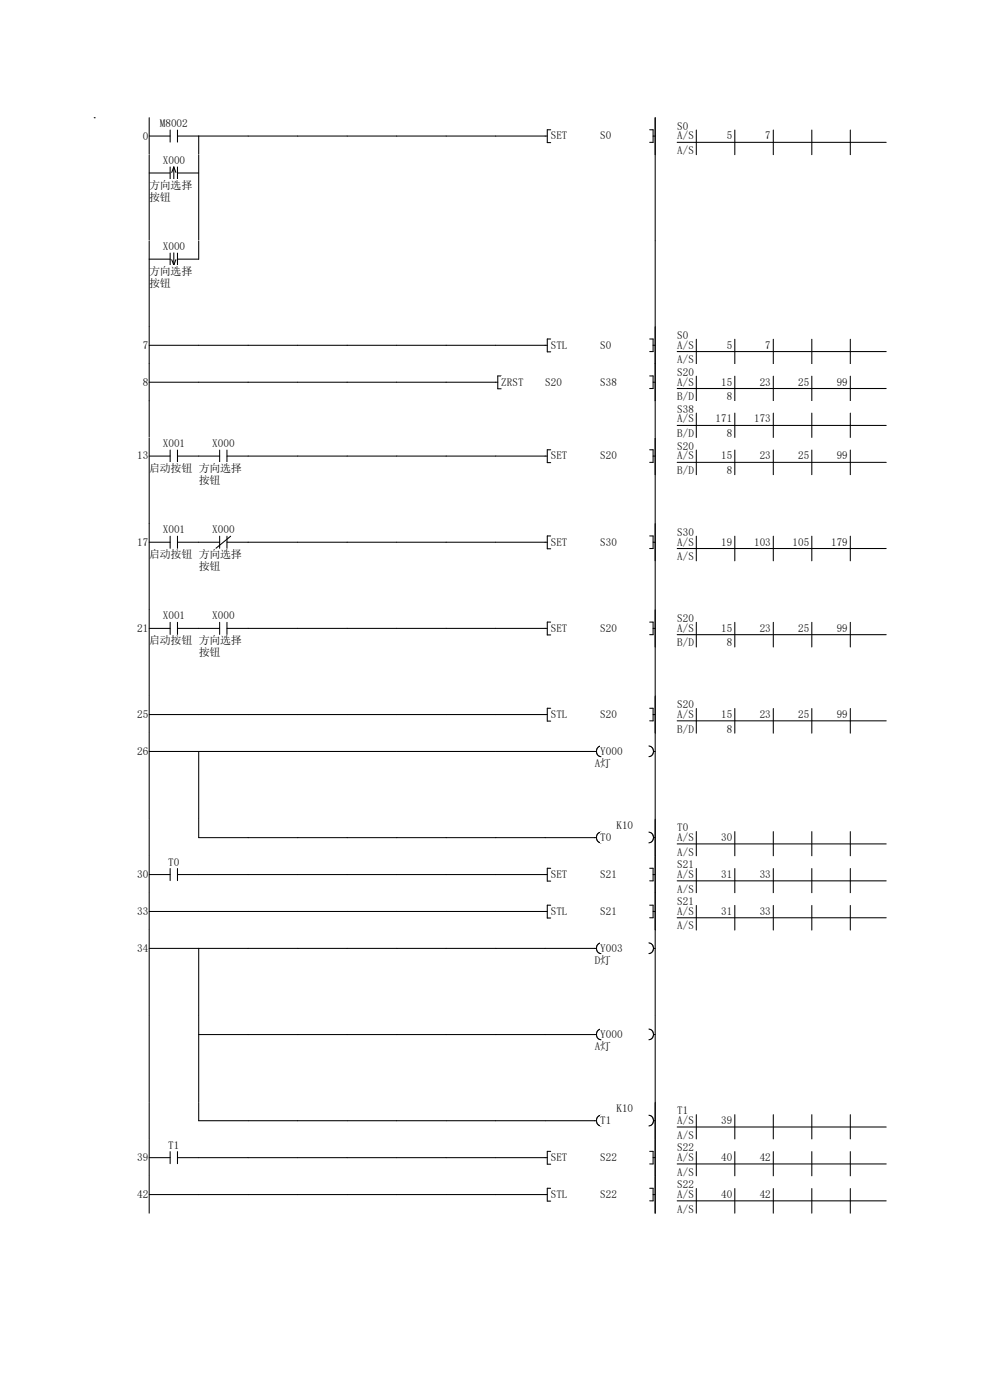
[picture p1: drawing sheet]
<svg xmlns="http://www.w3.org/2000/svg" width="210mm" height="297mm" viewBox="0 0 210 297" stroke-linecap="round" stroke-linejoin="round" font-family="sans-serif">
<path d="M31.6 28.9h4.5M31.6 25v7.8M36.1 27.6v2.5M37.7 28.9h78.4M37.7 27.6v2.5M42.2 28.9v3.9M116.8 27.5h-.7v2.8h.7" fill="none" stroke="#070000" stroke-width=".22"/>
<g fill="#fff">
<path d="M116.8 27.6h3.6v2.3h-3.6z"/>
<path d="M127.3 27.6h2.5v2.3h-2.5z"/>
</g>
<path d="M137.8 27.5h.7v2.7h-.7M138.5 28.9h.5M139 25v7.8M143.7 30.2h44.3M147.7 27.6v5.2M155.9 27.6v5.2M164 27.6v5.2M172.2 27.6v5.2M180.4 27.6v5.2" fill="none" stroke="#070000" stroke-width=".22"/>
<g fill="#fff">
<path d="M143.7 25.5h2.4v2.4h-2.4z"/>
<path d="M143.7 27.6h3.6v2.3h-3.6z"/>
<path d="M143.7 30.7h3.6v2.3h-3.6z"/>
<path d="M148.3 27.6h7.1v2.3h-7.1z"/>
<path d="M156.4 27.6h7.2v2.3h-7.2z"/>
</g>
<path d="M139 25v7.8" fill="none" stroke="#070000" stroke-width=".22"/>
<g fill="#fff">
<path d="M20 32.9h106.2v18.2h-106.2z" fill-rule="evenodd"/>
<path d="M126.2 32.9h12.8v18.2h-12.8zM34.5 32.8h4.8v2.3h-4.8z" fill-rule="evenodd"/>
</g>
<path d="M31.6 36.7h4.5M36.1 35.4v2.6M36.9 35.4v2.6M36.9 35.4l.4 1.2M36.9 35.4l-.5 1.2M37.7 36.7h4.5M37.7 35.4v2.6" fill="none" stroke="#070000" stroke-width=".22"/>
<g fill="#fff">
<path d="M31.7 38h9.2v2.3h-9.2z"/>
<path d="M31.7 40.6h4.6v2.4h-4.6z"/>
</g>
<path d="M31.6 32.8v18.3M42.2 32.8v18.3M139 32.8v18.3" fill="none" stroke="#070000" stroke-width=".22"/>
<g fill="#fff">
<path d="M20 51.1h106.2v18.3h-106.2z" fill-rule="evenodd"/>
<path d="M126.2 51.1h12.8v18.3h-12.8zM34.5 51.1h4.8v2.3h-4.8z" fill-rule="evenodd"/>
</g>
<path d="M31.6 55h4.5M36.1 53.7v2.6M36.4 55.1l.5 1.2M36.9 53.6v2.7M37.3 55.1l-.4 1.2M37.7 55h4.5M37.7 53.7v2.6" fill="none" stroke="#070000" stroke-width=".22"/>
<g fill="#fff">
<path d="M31.7 56.3h9.2v2.3h-9.2z"/>
<path d="M31.7 58.9h4.6v2.4h-4.6z"/>
</g>
<path d="M31.6 51.1v18.3M42.2 51.1v3.9M139 51.1v18.3" fill="none" stroke="#070000" stroke-width=".22"/>
<g fill="#fff">
<path d="M20 69.4h119v7.8h-119z" fill-rule="evenodd"/>
<path d="M139 69.4h49v7.8h-49zM30.3 72h1.2v2.3h-1.2z" fill-rule="evenodd"/>
</g>
<path d="M31.6 73.3h84.5M31.6 69.4v7.8M116.8 71.9h-.7v2.7h.7" fill="none" stroke="#070000" stroke-width=".22"/>
<g fill="#fff">
<path d="M116.8 72h3.6v2.3h-3.6z"/>
<path d="M127.3 72h2.5v2.3h-2.5z"/>
</g>
<path d="M137.8 71.9h.7v2.7h-.7M138.5 73.3h.5M139 69.4v7.8M143.7 74.6h44.3M147.7 72v5.2M155.9 72v5.2M164 72v5.2M172.2 72v5.2M180.4 72v5.2" fill="none" stroke="#070000" stroke-width=".22"/>
<g fill="#fff">
<path d="M143.7 69.9h2.4v2.4h-2.4z"/>
<path d="M143.7 72h3.6v2.3h-3.6z"/>
<path d="M143.7 75.1h3.6v2.3h-3.6z"/>
<path d="M148.3 72h7.1v2.3h-7.1z"/>
<path d="M156.4 72h7.2v2.3h-7.2z"/>
</g>
<path d="M139 69.4v7.8" fill="none" stroke="#070000" stroke-width=".22"/>
<path d="M20 77.2h168v7.8h-168z" fill-rule="evenodd" fill="#fff"/>
<path d="M30.3 79.8h1.2v2.3h-1.2z" fill="#fff"/>
<path d="M31.6 77.2v7.8M106.3 79.8h-.7v2.7h.7M31.6 81.1h74" fill="none" stroke="#070000" stroke-width=".22"/>
<g fill="#fff">
<path d="M106.3 79.8h4.8v2.3h-4.8z"/>
<path d="M115.7 79.8h3.6v2.3h-3.6z"/>
<path d="M127.3 79.8h3.6v2.3h-3.6z"/>
</g>
<path d="M137.8 79.8h.7v2.6h-.7M139 77.2v7.8M147.7 79.8v5.2M155.9 79.8v5.2M164 79.8v5.2M172.2 79.8v5.2M180.4 79.8v5.2M138.5 81.1h.5M143.7 82.4h44.3" fill="none" stroke="#070000" stroke-width=".22"/>
<g fill="#fff">
<path d="M143.7 77.8h3.6v2.3h-3.6z"/>
<path d="M143.7 79.8h3.6v2.3h-3.6z"/>
<path d="M143.7 82.9h3.6v2.4h-3.6z"/>
<path d="M148.3 79.8h7.1v2.3h-7.1z"/>
<path d="M156.4 79.8h7.2v2.3h-7.2z"/>
<path d="M164.6 79.8h7.1v2.3h-7.1z"/>
<path d="M172.8 79.8h7.1v2.3h-7.1z"/>
<path d="M148.3 82.9h7.1v2.4h-7.1z"/>
</g>
<path d="M139 77.2v7.8" fill="none" stroke="#070000" stroke-width=".22"/>
<path d="M139 85h44.3v7.9h-44.3z" fill="#fff"/>
<path d="M143.7 90.3h44.3M147.7 87.6v5.3M155.9 87.6v5.3M164 87.6v5.3M172.2 87.6v5.3M180.4 87.6v5.3" fill="none" stroke="#070000" stroke-width=".22"/>
<g fill="#fff">
<path d="M143.7 85.6h3.6v2.3h-3.6z"/>
<path d="M143.7 87.6h3.6v2.4h-3.6z"/>
<path d="M143.7 90.8h3.6v2.3h-3.6z"/>
<path d="M148.3 87.6h7.1v2.4h-7.1z"/>
<path d="M156.4 87.6h7.2v2.4h-7.2z"/>
<path d="M148.3 90.8h7.1v2.3h-7.1z"/>
</g>
<path d="M20 25h.1M31.6 85v7.9M139 85v7.9" fill="none" stroke="#070000" stroke-width=".22"/>
<g fill="#fff">
<path d="M20 92.9h119v18.3h-119z" fill-rule="evenodd"/>
<path d="M139 92.9h49v7.8h-49zM29.1 95.5h2.4v2.3h-2.4z" fill-rule="evenodd"/>
</g>
<path d="M34.5 92.9h4.8v2.3h-4.8z" fill="#fff"/>
<path d="M31.6 96.8h4.5M36.1 95.5v2.5M37.7 96.8h4.5M37.7 95.5v2.5" fill="none" stroke="#070000" stroke-width=".22"/>
<path d="M31.7 98.1h9.2v2.3h-9.2z" fill="#fff"/>
<path d="M31.6 92.9v18.2" fill="none" stroke="#070000" stroke-width=".22"/>
<path d="M45 92.9h4.8v2.3h-4.8z" fill="#fff"/>
<path d="M42.2 96.8h4.4M46.6 95.5v2.5M48.1 96.8h4.5M48.1 95.5v2.5" fill="none" stroke="#070000" stroke-width=".22"/>
<g fill="#fff">
<path d="M42.2 98.1h9.2v2.3h-9.2z"/>
<path d="M42.2 100.7h4.6v2.3h-4.6z"/>
</g>
<path d="M52.6 96.8h63.5M116.8 95.4h-.7v2.7h.7" fill="none" stroke="#070000" stroke-width=".22"/>
<g fill="#fff">
<path d="M116.8 95.5h3.6v2.3h-3.6z"/>
<path d="M127.3 95.5h3.6v2.3h-3.6z"/>
</g>
<path d="M137.8 95.4h.7v2.7h-.7M138.5 96.8h.5M139 92.9v18.2M143.7 98.1h44.3M147.7 95.5v5.2M155.9 95.5v5.2M164 95.5v5.2M172.2 95.5v5.2M180.4 95.5v5.2" fill="none" stroke="#070000" stroke-width=".22"/>
<g fill="#fff">
<path d="M143.7 93.4h3.6v2.4h-3.6z"/>
<path d="M143.7 95.5h3.6v2.3h-3.6z"/>
<path d="M143.7 98.6h3.6v2.3h-3.6z"/>
<path d="M148.3 95.5h7.1v2.3h-7.1z"/>
<path d="M156.4 95.5h7.2v2.3h-7.2z"/>
<path d="M164.6 95.5h7.1v2.3h-7.1z"/>
<path d="M172.8 95.5h7.1v2.3h-7.1z"/>
<path d="M148.3 98.6h7.1v2.3h-7.1z"/>
</g>
<path d="M139 92.9v7.8" fill="none" stroke="#070000" stroke-width=".22"/>
<g fill="#fff">
<path d="M20 111.2h119v18.3h-119z" fill-rule="evenodd"/>
<path d="M139 111.2h49v7.8h-49zM29.1 113.7h2.4v2.4h-2.4z" fill-rule="evenodd"/>
</g>
<path d="M34.5 111.2h4.8v2.3h-4.8z" fill="#fff"/>
<path d="M31.6 115h4.5M36.1 113.8v2.5M37.7 115h4.5M37.7 113.8v2.5" fill="none" stroke="#070000" stroke-width=".22"/>
<path d="M31.7 116.4h9.2v2.3h-9.2z" fill="#fff"/>
<path d="M31.6 111.1v18.3" fill="none" stroke="#070000" stroke-width=".22"/>
<path d="M45 111.2h4.8v2.3h-4.8z" fill="#fff"/>
<path d="M42.2 115h4.4M46.6 113.8v2.5M48.1 115h4.5M48.1 113.8v2.5M48.9 113.8l-3.1 2.5" fill="none" stroke="#070000" stroke-width=".22"/>
<g fill="#fff">
<path d="M42.2 116.4h9.2v2.3h-9.2z"/>
<path d="M42.2 119h4.6v2.3h-4.6z"/>
</g>
<path d="M52.6 115h63.5M116.8 113.7h-.7v2.7h.7" fill="none" stroke="#070000" stroke-width=".22"/>
<g fill="#fff">
<path d="M116.8 113.7h3.6v2.4h-3.6z"/>
<path d="M127.3 113.7h3.6v2.4h-3.6z"/>
</g>
<path d="M137.8 113.7h.7v2.7h-.7M138.5 115h.5M139 111.1v18.3M143.7 116.4h44.3M147.7 113.8v5.2M155.9 113.8v5.2M164 113.8v5.2M172.2 113.8v5.2M180.4 113.8v5.2" fill="none" stroke="#070000" stroke-width=".22"/>
<g fill="#fff">
<path d="M143.7 111.7h3.6v2.3h-3.6z"/>
<path d="M143.7 113.7h3.6v2.4h-3.6z"/>
<path d="M143.7 116.9h3.6v2.3h-3.6z"/>
<path d="M148.3 113.7h7.1v2.4h-7.1z"/>
<path d="M156.4 113.7h7.2v2.4h-7.2z"/>
<path d="M164.6 113.7h7.1v2.4h-7.1z"/>
<path d="M172.8 113.7h7.1v2.4h-7.1z"/>
</g>
<path d="M139 111.1v7.9" fill="none" stroke="#070000" stroke-width=".22"/>
<g fill="#fff">
<path d="M20 129.5h119v18.2h-119z" fill-rule="evenodd"/>
<path d="M139 129.5h49v7.8h-49zM29.1 132h2.4v2.4h-2.4z" fill-rule="evenodd"/>
</g>
<path d="M34.5 129.4h4.8v2.3h-4.8z" fill="#fff"/>
<path d="M31.6 133.3h4.5M36.1 132v2.6M37.7 133.3h4.5M37.7 132v2.6" fill="none" stroke="#070000" stroke-width=".22"/>
<path d="M31.7 134.7h9.2v2.3h-9.2z" fill="#fff"/>
<path d="M31.6 129.4v18.3" fill="none" stroke="#070000" stroke-width=".22"/>
<path d="M45 129.4h4.8v2.3h-4.8z" fill="#fff"/>
<path d="M42.2 133.3h4.4M46.6 132v2.6M48.1 133.3h4.5M48.1 132v2.6" fill="none" stroke="#070000" stroke-width=".22"/>
<g fill="#fff">
<path d="M42.2 134.7h9.2v2.3h-9.2z"/>
<path d="M42.2 137.2h4.6v2.4h-4.6z"/>
</g>
<path d="M52.6 133.3h63.5M116.8 132h-.7v2.7h.7" fill="none" stroke="#070000" stroke-width=".22"/>
<g fill="#fff">
<path d="M116.8 132h3.6v2.4h-3.6z"/>
<path d="M127.3 132h3.6v2.4h-3.6z"/>
</g>
<path d="M137.8 132h.7v2.6h-.7M138.5 133.3h.5M139 129.4v18.3M143.7 134.6h44.3M147.7 132v5.3M155.9 132v5.3M164 132v5.3M172.2 132v5.3M180.4 132v5.3" fill="none" stroke="#070000" stroke-width=".22"/>
<g fill="#fff">
<path d="M143.7 130h3.6v2.3h-3.6z"/>
<path d="M143.7 132h3.6v2.4h-3.6z"/>
<path d="M143.7 135.1h3.6v2.4h-3.6z"/>
<path d="M148.3 132h7.1v2.4h-7.1z"/>
<path d="M156.4 132h7.2v2.4h-7.2z"/>
<path d="M164.6 132h7.1v2.4h-7.1z"/>
<path d="M172.8 132h7.1v2.4h-7.1z"/>
<path d="M148.3 135.1h7.1v2.4h-7.1z"/>
</g>
<path d="M139 129.4v7.9" fill="none" stroke="#070000" stroke-width=".22"/>
<g fill="#fff">
<path d="M20 147.7h119v7.9h-119z" fill-rule="evenodd"/>
<path d="M139 147.7h49v7.9h-49zM29.1 150.3h2.4v2.4h-2.4z" fill-rule="evenodd"/>
</g>
<path d="M31.6 151.6h84.5M31.6 147.7v7.8M116.8 150.3h-.7v2.7h.7" fill="none" stroke="#070000" stroke-width=".22"/>
<g fill="#fff">
<path d="M116.8 150.3h3.6v2.4h-3.6z"/>
<path d="M127.3 150.3h3.6v2.4h-3.6z"/>
</g>
<path d="M137.8 150.3h.7v2.6h-.7M138.5 151.6h.5M139 147.7v7.8M143.7 152.9h44.3M147.7 150.3v5.2M155.9 150.3v5.2M164 150.3v5.2M172.2 150.3v5.2M180.4 150.3v5.2" fill="none" stroke="#070000" stroke-width=".22"/>
<g fill="#fff">
<path d="M143.7 148.3h3.6v2.3h-3.6z"/>
<path d="M143.7 150.3h3.6v2.4h-3.6z"/>
<path d="M143.7 153.4h3.6v2.3h-3.6z"/>
<path d="M148.3 150.3h7.1v2.4h-7.1z"/>
<path d="M156.4 150.3h7.2v2.4h-7.2z"/>
<path d="M164.6 150.3h7.1v2.4h-7.1z"/>
<path d="M172.8 150.3h7.1v2.4h-7.1z"/>
<path d="M148.3 153.4h7.1v2.3h-7.1z"/>
</g>
<path d="M139 147.7v7.8" fill="none" stroke="#070000" stroke-width=".22"/>
<g fill="#fff">
<path d="M20 155.6h106.2v18.2h-106.2z" fill-rule="evenodd"/>
<path d="M126.2 155.6h12.8v18.2h-12.8zM29.1 158.2h2.4v2.3h-2.4z" fill-rule="evenodd"/>
</g>
<path d="M31.6 159.4h94.9M31.6 155.5v18.3M42.2 159.4v14.4M127.5 158.3a1.15 1.15 0 0 0-1 1.1 1.15 1.15 0 0 0 1 1.1" fill="none" stroke="#070000" stroke-width=".22"/>
<path d="M127.3 158.2h4.8v2.3h-4.8z" fill="#fff"/>
<path d="M137.7 158.3a1.15 1.15 0 0 1 1 1.1 1.15 1.15 0 0 1-1 1.1M138.6 159.4h.4" fill="none" stroke="#070000" stroke-width=".22"/>
<path d="M126.2 160.7h3.5v2.4h-3.5z" fill="#fff"/>
<path d="M139 155.5v18.3" fill="none" stroke="#070000" stroke-width=".22"/>
<path d="M20 173.8h168v7.9h-168z" fill-rule="evenodd" fill="#fff"/>
<path d="M31.6 173.8v7.8M42.2 173.8v3.9h84.3M127.5 176.5a1.16 1.16 0 0 0-1 1.2 1.16 1.16 0 0 0 1 1.1" fill="none" stroke="#070000" stroke-width=".22"/>
<g fill="#fff">
<path d="M130.8 173.8h3.5v2.3h-3.5z"/>
<path d="M127.3 176.4h2.4v2.4h-2.4z"/>
</g>
<path d="M137.7 176.5a1.15 1.15 0 0 1 1 1.2 1.15 1.15 0 0 1-1 1.1M138.6 177.7h.4M139 173.8v7.8M143.7 179h44.3M147.7 176.4v5.2M155.9 176.4v5.2M164 176.4v5.2M172.2 176.4v5.2M180.4 176.4v5.2" fill="none" stroke="#070000" stroke-width=".22"/>
<g fill="#fff">
<path d="M143.7 174.4h2.4v2.3h-2.4z"/>
<path d="M143.7 176.4h3.6v2.4h-3.6z"/>
<path d="M143.7 179.5h3.6v2.4h-3.6z"/>
<path d="M148.3 176.4h7.1v2.4h-7.1z"/>
</g>
<path d="M139 173.8v7.8" fill="none" stroke="#070000" stroke-width=".22"/>
<g fill="#fff">
<path d="M20 181.7h119v7.8h-119z" fill-rule="evenodd"/>
<path d="M139 181.7h49v7.8h-49zM29.1 184.3h2.4v2.3h-2.4z" fill-rule="evenodd"/>
</g>
<path d="M35.7 181.7h2.4v2.3h-2.4z" fill="#fff"/>
<path d="M31.6 185.5h4.5M31.6 181.6v7.9M36.1 184.3v2.5M37.7 185.5h78.4M37.7 184.3v2.5M116.8 184.2h-.7v2.7h.7" fill="none" stroke="#070000" stroke-width=".22"/>
<g fill="#fff">
<path d="M116.8 184.3h3.6v2.3h-3.6z"/>
<path d="M127.3 184.3h3.6v2.3h-3.6z"/>
</g>
<path d="M137.8 184.2h.7v2.7h-.7M138.5 185.5h.5M139 181.6v7.9M143.7 186.9h44.3M147.7 184.3v5.2M155.9 184.3v5.2M164 184.3v5.2M172.2 184.3v5.2M180.4 184.3v5.2" fill="none" stroke="#070000" stroke-width=".22"/>
<g fill="#fff">
<path d="M143.7 182.2h3.6v2.3h-3.6z"/>
<path d="M143.7 184.3h3.6v2.3h-3.6z"/>
<path d="M143.7 187.4h3.6v2.3h-3.6z"/>
<path d="M148.3 184.3h7.1v2.3h-7.1z"/>
<path d="M156.4 184.3h7.2v2.3h-7.2z"/>
</g>
<path d="M139 181.6v7.9" fill="none" stroke="#070000" stroke-width=".22"/>
<g fill="#fff">
<path d="M20 189.5h119v7.8h-119z" fill-rule="evenodd"/>
<path d="M139 189.5h49v7.8h-49zM29.1 192.1h2.4v2.3h-2.4z" fill-rule="evenodd"/>
</g>
<path d="M31.6 193.4h84.5M31.6 189.5v7.8M116.8 192h-.7v2.8h.7" fill="none" stroke="#070000" stroke-width=".22"/>
<g fill="#fff">
<path d="M116.8 192.1h3.6v2.3h-3.6z"/>
<path d="M127.3 192.1h3.6v2.3h-3.6z"/>
</g>
<path d="M137.8 192h.7v2.7h-.7M138.5 193.4h.5M139 189.5v7.8M143.7 194.7h44.3M147.7 192.1v5.2M155.9 192.1v5.2M164 192.1v5.2M172.2 192.1v5.2M180.4 192.1v5.2" fill="none" stroke="#070000" stroke-width=".22"/>
<g fill="#fff">
<path d="M143.7 190h3.6v2.4h-3.6z"/>
<path d="M143.7 192.1h3.6v2.3h-3.6z"/>
<path d="M143.7 195.2h3.6v2.3h-3.6z"/>
<path d="M148.3 192.1h7.1v2.3h-7.1z"/>
<path d="M156.4 192.1h7.2v2.3h-7.2z"/>
</g>
<path d="M139 189.5v7.8" fill="none" stroke="#070000" stroke-width=".22"/>
<g fill="#fff">
<path d="M20 197.3h106.2v18.3h-106.2z" fill-rule="evenodd"/>
<path d="M126.2 197.3h12.8v18.3h-12.8zM29.1 199.9h2.4v2.4h-2.4z" fill-rule="evenodd"/>
</g>
<path d="M31.6 197.3v18.3M31.6 201.2h94.9M42.2 201.2v14.4M127.5 200a1.16 1.16 0 0 0-1 1.2 1.16 1.16 0 0 0 1 1.1" fill="none" stroke="#070000" stroke-width=".22"/>
<path d="M127.3 199.9h4.8v2.4h-4.8z" fill="#fff"/>
<path d="M137.7 200a1.15 1.15 0 0 1 1 1.2 1.15 1.15 0 0 1-1 1.1M138.6 201.2h.4" fill="none" stroke="#070000" stroke-width=".22"/>
<path d="M126.2 202.5h3.5v2.4h-3.5z" fill="#fff"/>
<path d="M139 197.3v18.3" fill="none" stroke="#070000" stroke-width=".22"/>
<path d="M20 215.6h106.2v18.3h-106.2z" fill-rule="evenodd" fill="#fff"/>
<path d="M126.2 215.6h12.8v18.3h-12.8z" fill="#fff"/>
<path d="M31.6 215.6v18.3M42.2 219.5h84.3M42.2 215.6v18.3M127.5 218.3a1.16 1.16 0 0 0-1 1.2 1.16 1.16 0 0 0 1 1.1" fill="none" stroke="#070000" stroke-width=".22"/>
<path d="M127.3 218.2h4.8v2.3h-4.8z" fill="#fff"/>
<path d="M137.7 218.3a1.15 1.15 0 0 1 1 1.2 1.15 1.15 0 0 1-1 1.1M138.6 219.5h.4" fill="none" stroke="#070000" stroke-width=".22"/>
<path d="M126.2 220.8h3.5v2.3h-3.5z" fill="#fff"/>
<path d="M139 215.6v18.3" fill="none" stroke="#070000" stroke-width=".22"/>
<path d="M20 233.9h168v7.8h-168z" fill-rule="evenodd" fill="#fff"/>
<path d="M31.6 233.9v7.8M42.2 233.9v3.9h84.3M127.5 236.6a1.16 1.16 0 0 0-1 1.1 1.16 1.16 0 0 0 1 1.2" fill="none" stroke="#070000" stroke-width=".22"/>
<g fill="#fff">
<path d="M130.8 233.9h3.5v2.3h-3.5z"/>
<path d="M127.3 236.5h2.4v2.3h-2.4z"/>
</g>
<path d="M137.7 236.6a1.15 1.15 0 0 1 1 1.1 1.15 1.15 0 0 1-1 1.2M138.6 237.8h.4M139 233.9v7.8M143.7 239.1h44.3M147.7 236.5v5.2M155.9 236.5v5.2M164 236.5v5.2M172.2 236.5v5.2M180.4 236.5v5.2" fill="none" stroke="#070000" stroke-width=".22"/>
<g fill="#fff">
<path d="M143.7 234.4h2.4v2.4h-2.4z"/>
<path d="M143.7 236.5h3.6v2.3h-3.6z"/>
<path d="M143.7 239.6h3.6v2.3h-3.6z"/>
<path d="M148.3 236.5h7.1v2.3h-7.1z"/>
</g>
<path d="M139 233.9v7.8" fill="none" stroke="#070000" stroke-width=".22"/>
<g fill="#fff">
<path d="M20 241.7h119v7.9h-119z" fill-rule="evenodd"/>
<path d="M139 241.7h49v7.9h-49zM29.1 244.3h2.4v2.3h-2.4z" fill-rule="evenodd"/>
</g>
<path d="M35.7 241.7h2.4v2.4h-2.4z" fill="#fff"/>
<path d="M31.6 245.6h4.5M31.6 241.7v7.8M36.1 244.3v2.6M37.7 245.6h78.4M37.7 244.3v2.6M116.8 244.3h-.7v2.7h.7" fill="none" stroke="#070000" stroke-width=".22"/>
<g fill="#fff">
<path d="M116.8 244.3h3.6v2.3h-3.6z"/>
<path d="M127.3 244.3h3.6v2.3h-3.6z"/>
</g>
<path d="M137.8 244.3h.7v2.6h-.7M138.5 245.6h.5M139 241.7v7.8M143.7 246.9h44.3M147.7 244.3v5.2M155.9 244.3v5.2M164 244.3v5.2M172.2 244.3v5.2M180.4 244.3v5.2" fill="none" stroke="#070000" stroke-width=".22"/>
<g fill="#fff">
<path d="M143.7 242.3h3.6v2.3h-3.6z"/>
<path d="M143.7 244.3h3.6v2.3h-3.6z"/>
<path d="M143.7 247.4h3.6v2.4h-3.6z"/>
<path d="M148.3 244.3h7.1v2.3h-7.1z"/>
<path d="M156.4 244.3h7.2v2.3h-7.2z"/>
</g>
<path d="M139 241.7v7.8" fill="none" stroke="#070000" stroke-width=".22"/>
<g fill="#fff">
<path d="M20 249.6h119v7.8h-119z" fill-rule="evenodd"/>
<path d="M139 249.6h49v7.8h-49zM29.1 252.1h2.4v2.4h-2.4z" fill-rule="evenodd"/>
</g>
<path d="M31.6 253.4h84.5M31.6 249.5v7.9M116.8 252.1h-.7v2.7h.7" fill="none" stroke="#070000" stroke-width=".22"/>
<g fill="#fff">
<path d="M116.8 252.1h3.6v2.4h-3.6z"/>
<path d="M127.3 252.1h3.6v2.4h-3.6z"/>
</g>
<path d="M137.8 252.1h.7v2.7h-.7M138.5 253.4h.5M139 249.5v7.9M143.7 254.8h44.3M147.7 252.2v5.2M155.9 252.2v5.2M164 252.2v5.2M172.2 252.2v5.2M180.4 252.2v5.2" fill="none" stroke="#070000" stroke-width=".22"/>
<g fill="#fff">
<path d="M143.7 250.1h3.6v2.3h-3.6z"/>
<path d="M143.7 252.1h3.6v2.4h-3.6z"/>
<path d="M143.7 255.3h3.6v2.3h-3.6z"/>
<path d="M148.3 252.1h7.1v2.4h-7.1z"/>
<path d="M156.4 252.1h7.2v2.4h-7.2z"/>
</g>
<path d="M139 249.5v7.9" fill="none" stroke="#070000" stroke-width=".22"/>
<g font-size="2.3">
<text x="30.3" y="29.6">0</text>
<text x="33.9" y="27">M8002</text>
<text x="116.8" y="29.6">SET</text>
<text x="127.3" y="29.6">S0</text>
<text x="143.7" y="27.5">S0</text>
<text x="143.7" y="29.6">A/S</text>
<text x="154.2" y="29.6">5</text>
<text x="162.3" y="29.6">7</text>
<text x="34.5" y="34.8">X000</text>
<text x="143.7" y="32.7">A/S</text>
<text x="31.7" y="40">方向选择</text>
<text x="31.7" y="42.6">按钮</text>
<text x="34.5" y="53.1">X000</text>
<text x="31.7" y="58.3">方向选择</text>
<text x="31.7" y="60.9">按钮</text>
<text x="143.7" y="71.9">S0</text>
<text x="30.3" y="74">7</text>
<text x="116.8" y="74">STL</text>
<text x="127.3" y="74">S0</text>
<text x="143.7" y="74">A/S</text>
<text x="143.7" y="77.1">A/S</text>
<text x="154.2" y="74">5</text>
<text x="162.3" y="74">7</text>
<text x="30.3" y="81.8">8</text>
<text x="106.3" y="81.8">ZRST</text>
<text x="115.7" y="81.8">S20</text>
<text x="127.3" y="81.8">S38</text>
<text x="143.7" y="79.8">S20</text>
<text x="143.7" y="81.8">A/S</text>
<text x="153" y="81.8">15</text>
<text x="161.2" y="81.8">23</text>
<text x="169.3" y="81.8">25</text>
<text x="177.5" y="81.8">99</text>
<text x="143.7" y="84.9">B/D</text>
<text x="143.7" y="87.6">S38</text>
<text x="143.7" y="89.6">A/S</text>
<text x="151.8" y="89.6">171</text>
<text x="154.2" y="84.9">8</text>
<text x="160" y="89.6">173</text>
<text x="34.5" y="94.9">X001</text>
<text x="45" y="94.9">X000</text>
<text x="143.7" y="92.8">B/D</text>
<text x="143.7" y="95.4">S20</text>
<text x="154.2" y="92.8">8</text>
<text x="29.1" y="97.5">13</text>
<text x="31.7" y="100.1">启动按钮</text>
<text x="42.2" y="100.1">方向选择</text>
<text x="116.8" y="97.5">SET</text>
<text x="127.3" y="97.5">S20</text>
<text x="143.7" y="97.5">A/S</text>
<text x="143.7" y="100.6">B/D</text>
<text x="153" y="97.5">15</text>
<text x="154.2" y="100.6">8</text>
<text x="161.2" y="97.5">23</text>
<text x="169.3" y="97.5">25</text>
<text x="177.5" y="97.5">99</text>
<text x="42.2" y="102.7">按钮</text>
<text x="34.5" y="113.2">X001</text>
<text x="45" y="113.2">X000</text>
<text x="143.7" y="113.7">S30</text>
<text x="29.1" y="115.7">17</text>
<text x="31.7" y="118.4">启动按钮</text>
<text x="42.2" y="118.4">方向选择</text>
<text x="116.8" y="115.7">SET</text>
<text x="127.3" y="115.7">S30</text>
<text x="143.7" y="115.7">A/S</text>
<text x="143.7" y="118.9">A/S</text>
<text x="153" y="115.7">19</text>
<text x="160" y="115.7">103</text>
<text x="168.1" y="115.7">105</text>
<text x="176.3" y="115.7">179</text>
<text x="42.2" y="121">按钮</text>
<text x="34.5" y="131.4">X001</text>
<text x="45" y="131.4">X000</text>
<text x="143.7" y="132">S20</text>
<text x="29.1" y="134">21</text>
<text x="31.7" y="136.7">启动按钮</text>
<text x="42.2" y="136.7">方向选择</text>
<text x="116.8" y="134">SET</text>
<text x="127.3" y="134">S20</text>
<text x="143.7" y="134">A/S</text>
<text x="143.7" y="137.1">B/D</text>
<text x="153" y="134">15</text>
<text x="154.2" y="137.1">8</text>
<text x="161.2" y="134">23</text>
<text x="169.3" y="134">25</text>
<text x="177.5" y="134">99</text>
<text x="42.2" y="139.2">按钮</text>
<text x="29.1" y="152.3">25</text>
<text x="116.8" y="152.3">STL</text>
<text x="127.3" y="152.3">S20</text>
<text x="143.7" y="150.2">S20</text>
<text x="143.7" y="152.3">A/S</text>
<text x="143.7" y="155.4">B/D</text>
<text x="153" y="152.3">15</text>
<text x="154.2" y="155.4">8</text>
<text x="161.2" y="152.3">23</text>
<text x="169.3" y="152.3">25</text>
<text x="177.5" y="152.3">99</text>
<text x="29.1" y="160.1">26</text>
<text x="127.3" y="160.1">Y000</text>
<text x="126.2" y="162.7">A灯</text>
<text x="127.3" y="178.4">T0</text>
<text x="130.8" y="175.8">K10</text>
<text x="143.7" y="176.4">T0</text>
<text x="143.7" y="178.4">A/S</text>
<text x="153" y="178.4">30</text>
<text x="35.7" y="183.6">T0</text>
<text x="143.7" y="181.5">A/S</text>
<text x="143.7" y="184.2">S21</text>
<text x="29.1" y="186.3">30</text>
<text x="116.8" y="186.3">SET</text>
<text x="127.3" y="186.3">S21</text>
<text x="143.7" y="186.3">A/S</text>
<text x="143.7" y="189.4">A/S</text>
<text x="153" y="186.3">31</text>
<text x="161.2" y="186.3">33</text>
<text x="29.1" y="194.1">33</text>
<text x="116.8" y="194.1">STL</text>
<text x="127.3" y="194.1">S21</text>
<text x="143.7" y="192">S21</text>
<text x="143.7" y="194.1">A/S</text>
<text x="143.7" y="197.2">A/S</text>
<text x="153" y="194.1">31</text>
<text x="161.2" y="194.1">33</text>
<text x="29.1" y="201.9">34</text>
<text x="127.3" y="201.9">Y003</text>
<text x="126.2" y="204.5">D灯</text>
<text x="127.3" y="220.2">Y000</text>
<text x="126.2" y="222.8">A灯</text>
<text x="127.3" y="238.5">T1</text>
<text x="130.8" y="235.9">K10</text>
<text x="143.7" y="236.4">T1</text>
<text x="143.7" y="238.5">A/S</text>
<text x="153" y="238.5">39</text>
<text x="35.7" y="243.7">T1</text>
<text x="143.7" y="241.6">A/S</text>
<text x="143.7" y="244.3">S22</text>
<text x="29.1" y="246.3">39</text>
<text x="116.8" y="246.3">SET</text>
<text x="127.3" y="246.3">S22</text>
<text x="143.7" y="246.3">A/S</text>
<text x="143.7" y="249.4">A/S</text>
<text x="153" y="246.3">40</text>
<text x="161.2" y="246.3">42</text>
<text x="29.1" y="254.1">42</text>
<text x="116.8" y="254.1">STL</text>
<text x="127.3" y="254.1">S22</text>
<text x="143.7" y="252.1">S22</text>
<text x="143.7" y="254.1">A/S</text>
<text x="143.7" y="257.3">A/S</text>
<text x="153" y="254.1">40</text>
<text x="161.2" y="254.1">42</text>
</g>
</svg>
